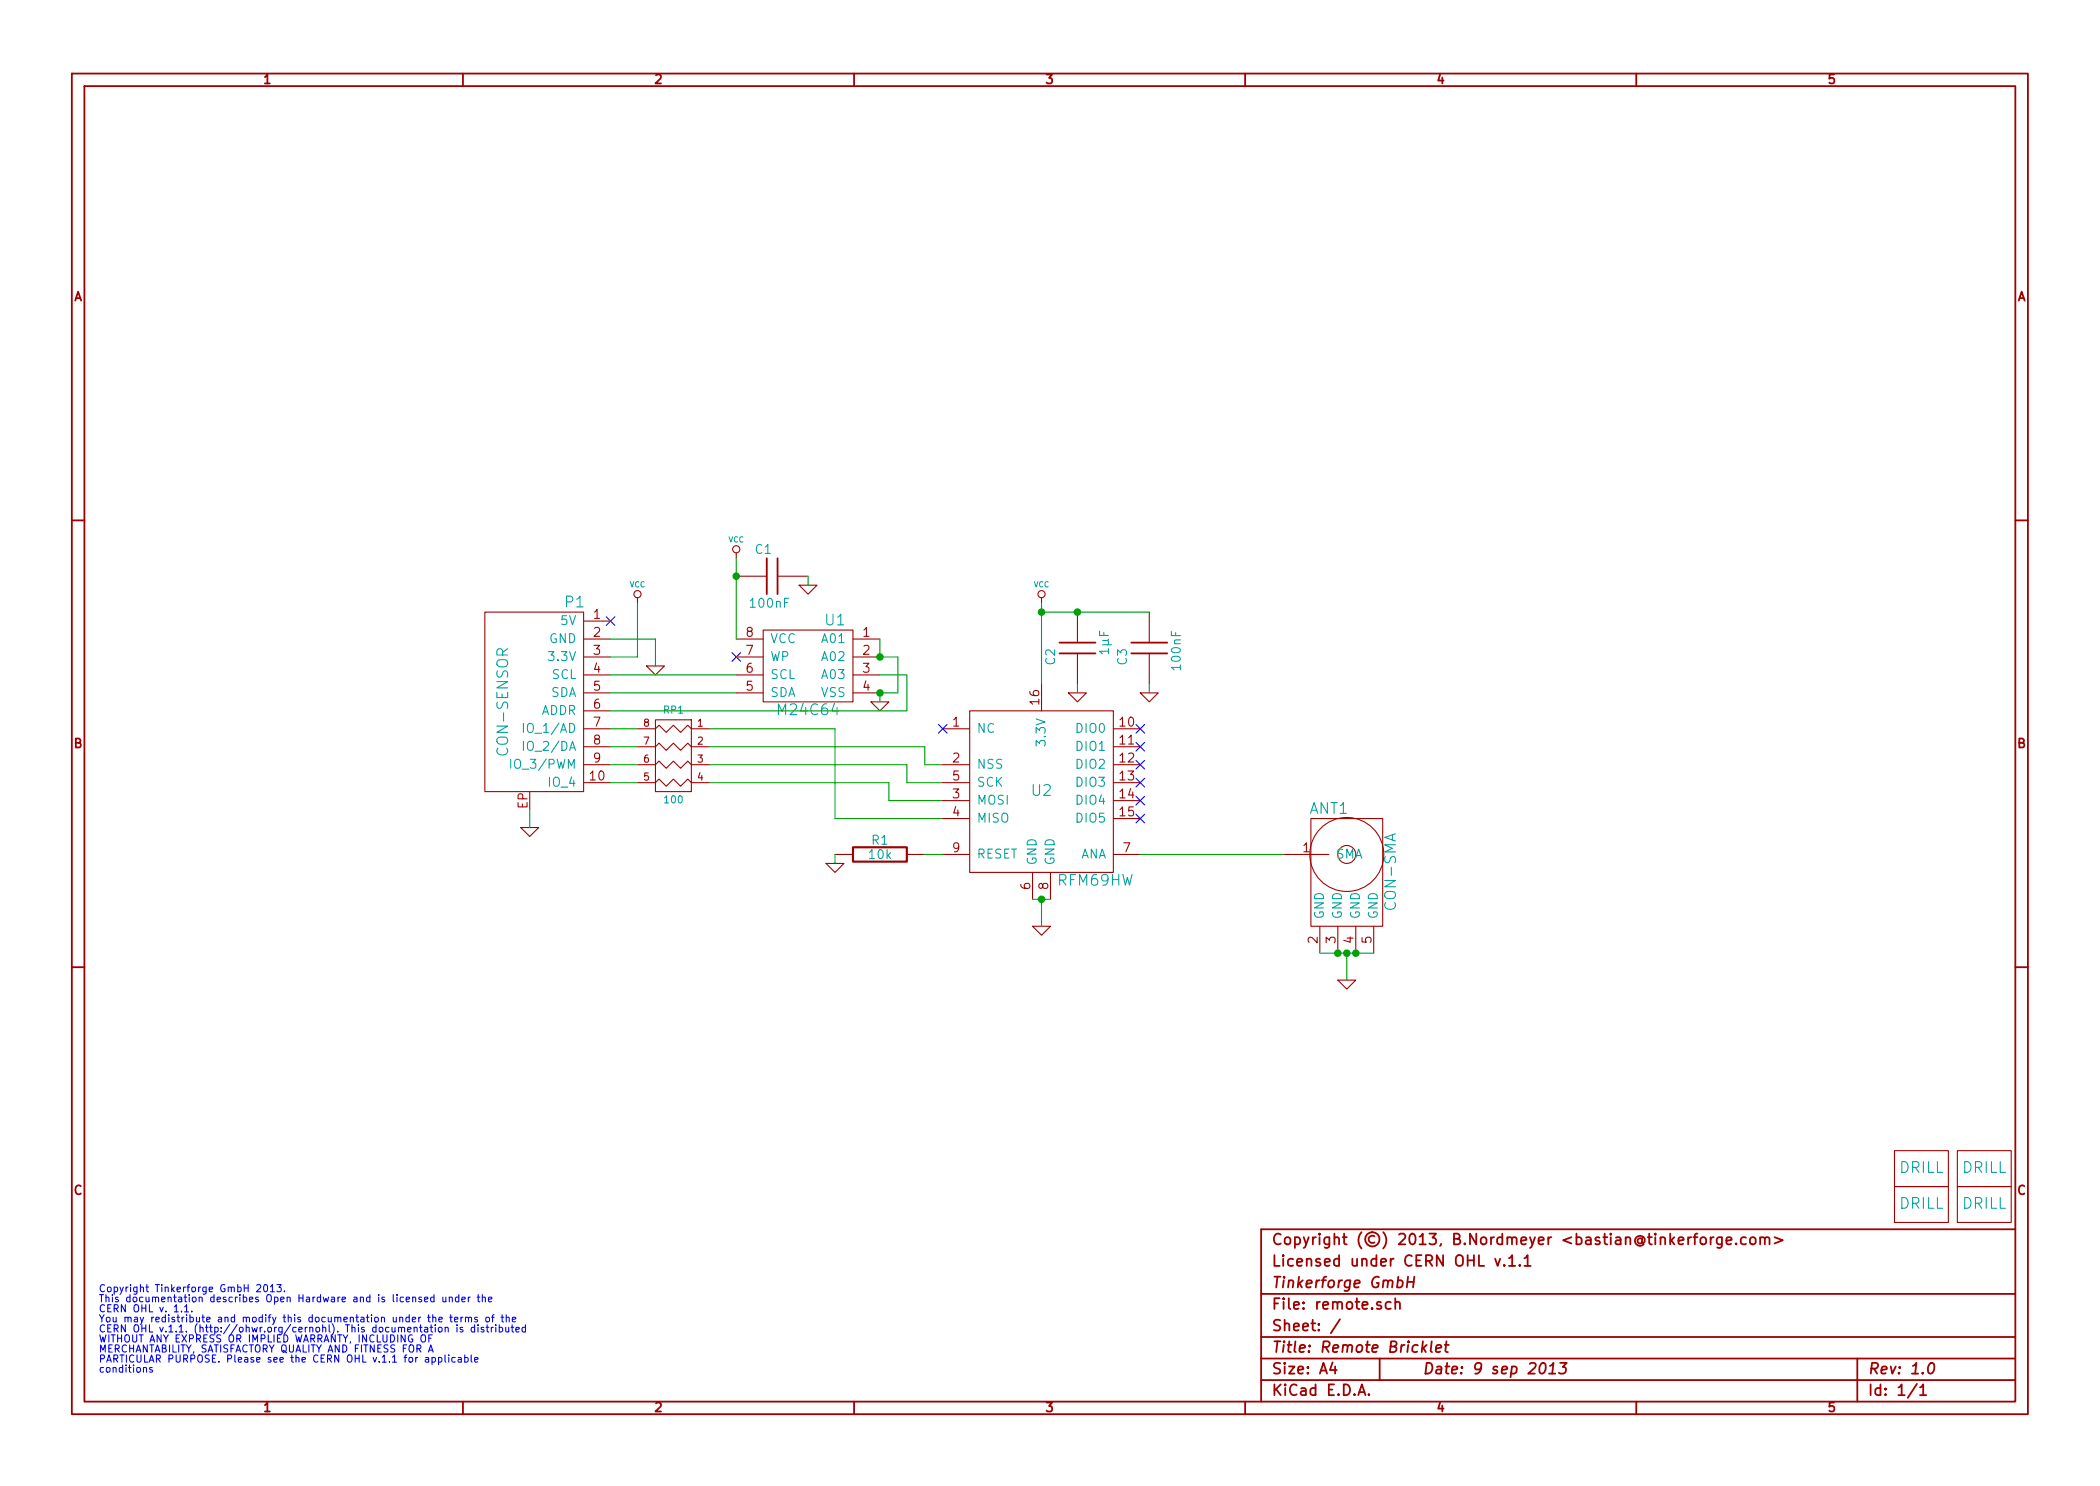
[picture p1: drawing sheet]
<svg xmlns="http://www.w3.org/2000/svg" width="297mm" height="210mm" viewBox="0 0 297 210" stroke-linecap="round" stroke-linejoin="round" font-family="sans-serif">
<g fill="none" stroke="#a00000" stroke-width=".25">
<path d="M10.2 10.4h276.6v189.7h-276.6zM11.9 12.2h273.2v186.1h-273.2zM65.5 10.4v1.8M120.8 10.4v1.8M176.1 10.4v1.8M231.4 10.4v1.8M10.2 73.6h1.7M108.5 79v5.1M110 79v5.1M285.1 73.6h1.7M149.9 90.9h5M149.9 92.5h5"/>
<path d="M160 90.9h5.1M160 92.5h5.1M10.2 136.8h1.7M285.1 136.8h1.7M211.5 178.1l.3 1 .4-1M212.8 179h.1l-.1 .1-.1-.1h.1v.1M213.4 178l.5-.4v1.5M213.4 179.1h.9M215 179v.1l-.1-.1h.1v.1M215.6 178l.5-.4v1.5M215.6 179.1h.9M239.2 175.1h-.3l-.1 .3"/>
<path d="M239.5 175.1h.6M240.1 174.5l-.3 .1-.1 .2v1.3M240.6 175.2a.42 .42 0 0 1 .4-.2 .42 .42 0 0 1 .3 .4v.4a.43 .43 0 0 1-.4 .3 .43 .43 0 0 1-.4-.3zM242 175.1v1M242.4 175.1h-.3l-.1 .3M243.6 175.1v1.2a.43 .43 0 0 1-.7 .2M243.6 175.1a.48 .48 0 0 0-.7 .1l-.1 .6a.48 .48 0 0 0 .8 .2M244.2 175.6l.7-.2v-.3h-.5l-.2 .2 .1 .7 .1 .1 .5-.1M245.6 175.9v.1v.1l-.1-.1 .1-.1v.2M247 175.1a.48 .48 0 0 0-.7 .1l-.1 .6a.48 .48 0 0 0 .8 .2M247.6 175.2a.42 .42 0 0 1 .4-.2 .42 .42 0 0 1 .3 .4v.4a.43 .43 0 0 1-.4 .3 .43 .43 0 0 1-.4-.3zM249 175.2a.38 .38 0 0 1 .6 .1v.8"/>
<path d="M249 175.1v1M249.6 175.3a.35 .35 0 0 1 .4-.3 .35 .35 0 0 1 .3 .3v.8M251 175.1l1.2 .4-1.2 .4M285.1 173.9h-106.7v24.4M65.5 198.3v1.8M120.8 198.3v1.8M176.1 198.3v1.8M178.4 183.1h106.7M178.4 189.2h106.7M178.4 195.3h106.7M178.4 192.2h106.7M188.5 192.8l-.4 1h1"/>
<path d="M188.8 193.3v1.1M189.5 186.7l-1.3 1.9M192.1 197.4l.5-1.5 .5 1.5M192.3 197h.7M193.6 197.3h.1l-.1 .1-.1-.1h.1v.1M195.1 192.2v3.1M196.7 184.3a.48 .48 0 0 0-.6 0l-.1 .6a.48 .48 0 0 0 .7 .2M197.4 184.3a.38 .38 0 0 1 .6 .1v.8M197.4 183.7v1.5M197.7 181.2l.2-.1 .4 .1 .1 .3v.4a.52 .52 0 0 1-.8 .2M199.1 181.4h.9M199.2 180.6l-.2 1.6"/>
<path d="M200.1 180.6l-.2 1.6M201.3 189.8l-.2 1.5M201.3 190.7l.4 .6M201.8 190.3l-.7 .6M202.5 189.8l-.1 1.3 .2 .2M203.1 190.8l.8-.1-.1-.3-.1-.1-.5 .1-.1 .7 .2 .2 .4-.1M204.3 190.3h.6M204.6 189.8l-.2 1.3 .1 .1 .3 .1M218 193a.35 .35 0 0 1 .4-.2 .35 .35 0 0 1 .2 .3 .87 .87 0 0 1-.6 1.3l-.1-.1a1.14 1.14 0 0 1 .1-1.3zM219.1 194.4h.9M219.2 193.3l.5-.5-.1 1.6M220.7 192.8h.9l-.6 .6a.38 .38 0 0 1 .5 .3v.4l-.4 .3h-.4l-.2-.2"/>
<path d="M231.4 198.3v1.8M262.7 192.2v6.1M271.1 195.8l-1.3 2M271.6 196.3l.4-.4v1.5M271.6 197.4h.9M272.9 193a.35 .35 0 0 1 .4-.2 .35 .35 0 0 1 .3 .3 .87 .87 0 0 1-.6 1.3l-.2-.1a1.14 1.14 0 0 1 .1-1.3z"/>
</g>
<g fill="none" stroke="#0000c0" stroke-width=".15">
<path d="M85.8 87.3l1.2 1.2M87 87.3l-1.2 1.2M103.5 92.3l1.2 1.3M104.7 92.3l-1.2 1.3M132.7 102.5l1.3 1.2M134 102.5l-1.3 1.2M160.7 115.2l1.2 1.2M160.7 112.7l1.2 1.2M160.7 110.1l1.2 1.2M160.7 107.6l1.2 1.2M160.7 105l1.2 1.3M160.7 102.5l1.2 1.2"/>
<path d="M161.9 115.2l-1.2 1.2M161.9 112.7l-1.2 1.2M161.9 110.1l-1.2 1.2M161.9 107.6l-1.2 1.2M161.9 105l-1.2 1.3M161.9 102.5l-1.2 1.2"/>
</g>
<g fill="none" stroke="#a00000" stroke-width=".15">
<path d="M104.1 78.2v.8M68.6 86.6h13.9v25.4h-13.9zM82.5 90.4h3.9M82.5 93h3.9M82.5 95.5h3.9M82.5 98h3.9M82.5 87.9h3.9M90.2 84.6v.7M91.4 94.2h2.6l-1.3 1.3zM104.1 81.5h4.4M104.1 90.4h3.8M104.1 93h3.8"/>
<path d="M104.1 95.5h3.8M104.1 98h3.8M107.9 89.1h12.7v10.2h-12.7zM110 81.5h4.3M113 82.8h2.6l-1.3 1.3zM120.6 90.4h3.9M120.6 93h3.9M120.6 95.5h3.9M120.6 98h3.9M123.2 99.3h2.5l-1.2 1.3zM147.3 84.6v.7M147.3 96.8v3.8"/>
<path d="M151.1 98h2.6l-1.3 1.3zM152.4 86.6v4.3M152.4 92.5v4.3M161.3 98h2.5l-1.2 1.3zM162.6 86.6v4.3M162.6 92.5v4.3M73.7 117.1h2.5l-1.3 1.3zM82.5 100.6h3.9M82.5 103.1h3.9M82.5 105.7h3.9M82.5 108.2h3.9M82.5 110.7h3.9"/>
<path d="M90.2 110.7h2.5l.5-.5 1 1 1-1 1.1 1 1-1 .5 .5h2.5M90.2 108.2h2.5l.5-.5 1 1 1-1 1.1 1 1-1 .5 .5h2.5M90.2 105.7h2.5l.5-.5 1 1 1-1 1.1 1 1-1 .5 .5h2.5M90.2 103.1h2.5l.5-.5 1 1 1-1 1.1 1 1-1 .5 .5h2.5M92.7 101.8h5.1v10.2h-5.1zM133.3 103.1h3.9M133.3 108.2h3.9M133.3 110.7h3.9M133.3 113.3h3.9M133.3 115.8h3.9M137.2 100.6h20.3v22.8h-20.3zM157.5 103.1h3.8"/>
<path d="M157.5 105.7h3.8M157.5 108.2h3.8M157.5 110.7h3.8M157.5 113.3h3.8M157.5 115.8h3.8M185.4 115.8h10.2v15.3h-10.2zM116.8 122.2h2.6l-1.3 1.2zM118.1 120.9h2.5M128.3 120.9h2.5M133.3 120.9h3.9M146 131.1h2.6l-1.3 1.2zM146 123.4v3.8"/>
<path d="M148.6 123.4v3.8M157.5 120.9h3.8M181.6 120.9h6.4M186.7 131.1v3.8M189.2 138.7h2.6l-1.3 1.2zM189.2 131.1v3.8M191.8 131.1v3.8M194.3 131.1v3.8M268 162.8h7.6v5.1h-7.6zM268 167.9h7.6v5.1h-7.6zM276.9 167.9h7.6v5.1h-7.6zM276.9 162.8h7.6v5.1h-7.6z"/>
<circle cx="104.1" cy="77.7" r=".51"/>
<circle cx="90.2" cy="84.1" r=".51"/>
<circle cx="147.3" cy="84.1" r=".51"/>
<circle cx="190.5" cy="120.9" r="5.2"/>
</g>
<g fill="none" stroke="#00f" stroke-width=".15">
<path d="M21.5 193.5h-.2l-.1 .1 .1 .2 .2 .1v.2h-.3M26.1 184.9l.3-.3v1M27.1 185.5v.1M36.3 181.9l.4-.1 .2 .1v.2l-.6 .7h.6M37.4 181.9l.2-.1a.59 .59 0 0 1-.1 1l-.1-.1-.1-.3zM38.3 182.1l.2-.3v1M39.2 181.8h.6l-.4 .3 .4 .1v.5l-.2 .1-.4-.1M40.2 182.7v.1M59.7 188.9h.3l.1 .1a.68 .68 0 0 1-.1 .9l-.3-.1a.78 .78 0 0 1 0-.9zM60 183.9l.5-.1v-.2l-.3-.1-.2 .2 .1 .4h.4M60.6 191.3l.3-1 .4 1M60.7 191h.5"/>
<path d="M61.1 192.7h.3l.2-.1-.1-.5h-.4v1M61.1 188.9h-.4v1M61.2 186.5l.4-.1v.6M61.2 186v1M61.4 183.6h-.4l-.1 .1 .1 .4h.4M61.4 183.2v1M62 192.7h.3l.2-.1-.1-.5h-.4v1M62.1 186.7l.5-.1-.1-.2h-.3l-.1 .1v.5h.4M62.1 187.8h.3l.1 .2v.3l-.2 .2-.2-.1-.1-.1zM62.6 183.5l.1 .6 .2 .1 .2-.1M62.9 191.7v.9l.2 .1M63 187.9l.3-.1 .1 .7"/>
<path d="M63 187.8v.7M63.1 183.5v.7M63.5 191.7v.1M63.5 192.1v.6M63.6 183.6h.3l.1 .6M63.6 183.5v.7M63.6 186.4h.4M63.8 186v.9l.2 .1M64.3 186.7l.5-.1-.1-.2h-.3l-.1 .1v.5h.4M64.4 192.1h-.4l-.1 .1 .1 .5h.4M64.6 187.4v.1M64.6 187.8v.7"/>
<path d="M64.8 192.1h.4l.1 .6M64.9 183.6h-.4l-.1 .1 .1 .4h.4M64.9 183.2v1M65.2 186.4v.6M65.3 192.3h-.4l-.1 .2 .1 .2h.4M65.3 183.9l.5-.1v-.2l-.3-.1-.2 .2 .1 .4h.4M65.5 187.8h-.3l-.1 .1 .1 .2 .3 .1v.2h-.4M65.5 186.4h-.2l-.1 .2M65.7 192.1h.4l.1 .1-.1 .5h-.4M65.7 191.7v1M65.8 186.5l.4-.1 .1 .6M65.8 186.4v.6"/>
<path d="M66.2 183.5v.7M66.3 186.5l.1-.1h.2l.1 .6M66.5 183.5l-.2 .1-.1 .1M66.6 191.7v.9l.2 .1M67.1 187.8h-.4l-.1 .2 .1 .4h.4M67.1 192.4l.5-.1v-.2h-.3l-.2 .1 .1 .5h.4M67.1 187.4v1.1M67.5 183.5h.4M67.5 186.4h-.2l-.2 .1 .2 .2 .2 .1v.2h-.4M67.6 187.4v.1M67.6 187.8v.7M67.6 183.2v.8l.3 .2"/>
<path d="M68.2 183.6h.4l.1 .6M68.2 183.2v1M68.4 187.8h-.2l-.2 .1 .2 .2 .2 .1v.2h-.4M68.8 187.8h.3M68.8 186.4h.3l.1 .2v.3l-.2 .1h-.2l-.1-.1zM68.9 187.4v.9l.2 .2M69.1 183.9l.5-.1-.1-.2-.3-.1-.1 .2v.4h.4M69.5 187.8v.7M69.5 186.4h.4M69.8 187.8h-.2l-.1 .2M69.9 186l-.2 .2v.8M70.1 187.4v.1"/>
<path d="M70.1 187.8v.7M70.6 187.8h.4l.1 .2-.1 .4h-.4M70.6 187.4v1.1M70.9 186.4h.3M71 186v.9l.2 .1M71.5 187.8l.1 .6 .2 .1 .2-.1M71.6 186.5l.4-.1v.6M71.6 186v1M72 187.8v.7M72.3 187.8h.4M72.4 187.4v.9l.3 .2M72.5 186.7l.4-.1v-.2h-.3l-.1 .1v.5h.4"/>
<path d="M73 188.1l.5-.1-.1-.2h-.3l-.1 .1v.5h.4M74.3 187.8h-.4l-.1 .2 .1 .4h.4M74.3 187.4v1.1"/>
</g>
<path d="M72.2 107.4v1.3M74 102.4v1.2M74 104.9v1.3" fill="none" stroke="#00a0a0" stroke-width=".15"/>
<g fill="none" stroke="#00a000" stroke-width=".15">
<path d="M104.1 79v11.4M86.4 98h17.7M86.4 90.4h6.3v3.8M86.4 95.5h17.7M90.2 85.3v7.7h-3.8M114.3 81.5v1.3M124.5 90.4v2.6h2.5v5h-2.5v1.3M124.5 95.5h3.8v5.1h-41.9M147.3 86.6h15.3M147.3 85.3v11.5M152.4 96.8v1.2M162.6 96.8v1.2"/>
<path d="M74.9 114.5v2.6M86.4 108.2h3.8M86.4 110.7h3.8M86.4 103.1h3.8M86.4 105.7h3.8M100.3 110.7h25.4v2.6h7.6M100.3 108.2h28v2.5h5M100.3 105.7h30.5v2.5h2.5M100.3 103.1h17.8v12.7h15.2M118.1 120.9v1.3M130.8 120.9h2.5M146 127.2h2.6"/>
<path d="M147.3 127.2v3.9M161.3 120.9h20.3M186.7 134.9h7.6M190.5 134.9v3.8"/>
</g>
<g fill="#00a000" stroke="#00a000" stroke-width=".25">
<circle cx="124.5" cy="93" r=".41"/>
<circle cx="124.5" cy="98" r=".41"/>
<circle cx="104.1" cy="81.5" r=".41"/>
<circle cx="152.4" cy="86.6" r=".41"/>
<circle cx="147.3" cy="86.6" r=".41"/>
<circle cx="147.3" cy="127.2" r=".41"/>
<circle cx="190.5" cy="134.9" r=".41"/>
<circle cx="191.8" cy="134.9" r=".41"/>
<circle cx="189.2" cy="134.9" r=".41"/>
</g>
<path d="M120.6 119.9h7.7v2h-7.7z" fill="none" stroke="#a00000" stroke-width=".3"/>
<g font-size="2.1" fill="#00a0a0">
<text x="80" y="86">P1</text>
<text x="116.8" y="88.6">U1</text>
<text x="110.3" y="101.3">M24C64</text>
<text x="72" y="106.5" transform="rotate(-90 72 106.5)">CON-SENSOR</text>
<text x="146" y="112.7">U2</text>
<text x="185.2" y="115.2">ANT1</text>
<text x="149.7" y="125.4">RFM69HW</text>
<text x="197.5" y="128.5" transform="rotate(-90 197.5 128.5)">CON-SMA</text>
<text x="268.7" y="166">DRILL</text>
<text x="277.5" y="166">DRILL</text>
<text x="268.7" y="171.1">DRILL</text>
<text x="277.5" y="171.1">DRILL</text>
</g>
<g font-size="2.1" fill="#a00000">
<text x="179.9" y="179.3">Licensed under CERN OHL v.1.1</text>
<text x="179.9" y="176.2">Copyright (©) 2013, B.Nordmeyer &lt;bastian@tinkerforge.com&gt;</text>
<text x="179.9" y="185.4">File: remote.sch</text>
<text x="179.9" y="182.3">Tinkerforge GmbH</text>
<text x="179.9" y="191.5">Title: Remote Bricklet</text>
<text x="179.9" y="188.4">Sheet: /</text>
<text x="179.9" y="197.6">KiCad E.D.A.</text>
<text x="179.9" y="194.5">Size: A4</text>
<text x="201.2" y="194.5">Date: 9 sep 2013</text>
<text x="264.2" y="194.5">Rev: 1.0</text>
<text x="264.2" y="197.6">Id: 1/1</text>
</g>
<g font-size="1.8" fill="#a00000">
<text x="37.3" y="11.9">1</text>
<text x="92.7" y="11.9">2</text>
<text x="148" y="11.9">3</text>
<text x="203.3" y="11.9">4</text>
<text x="258.6" y="11.9">5</text>
<text x="10.4" y="42.7">A</text>
<text x="285.3" y="42.7">A</text>
<text x="84" y="87.6">1</text>
<text x="84" y="90.2">2</text>
<text x="84" y="92.7">3</text>
<text x="84" y="95.2">4</text>
<text x="105.6" y="95.2">6</text>
<text x="105.6" y="92.7">7</text>
<text x="105.6" y="90.2">8</text>
<text x="122.1" y="90.2">1</text>
<text x="122.1" y="92.7">2</text>
<text x="122.1" y="95.2">3</text>
<text x="84" y="97.8">5</text>
<text x="84" y="100.3">6</text>
<text x="105.6" y="97.8">5</text>
<text x="122.1" y="97.8">4</text>
<text x="147.1" y="99.6" transform="rotate(-90 147.1 99.6)">16</text>
<text x="10.4" y="105.9">B</text>
<text x="84" y="102.9">7</text>
<text x="84" y="105.4">8</text>
<text x="84" y="107.9">9</text>
<text x="134.8" y="102.9">1</text>
<text x="134.8" y="107.9">2</text>
<text x="158.4" y="102.9">10</text>
<text x="158.4" y="105.4">11</text>
<text x="158.4" y="107.9">12</text>
<text x="285.3" y="105.9">B</text>
<text x="83.5" y="110.5">10</text>
<text x="134.8" y="113">3</text>
<text x="134.8" y="110.5">5</text>
<text x="158.4" y="110.5">13</text>
<text x="158.4" y="113">14</text>
<text x="74.7" y="114.4" transform="rotate(-90 74.7 114.4)">EP</text>
<text x="134.8" y="115.6">4</text>
<text x="158.4" y="115.6">15</text>
<text x="134.8" y="120.6">9</text>
<text x="145.8" y="125.8" transform="rotate(-90 145.8 125.8)">6</text>
<text x="148.3" y="125.8" transform="rotate(-90 148.3 125.8)">8</text>
<text x="158.9" y="120.6">7</text>
<text x="184.3" y="120.6">1</text>
<text x="186.4" y="133.4" transform="rotate(-90 186.4 133.4)">2</text>
<text x="189" y="133.4" transform="rotate(-90 189 133.4)">3</text>
<text x="191.5" y="133.4" transform="rotate(-90 191.5 133.4)">4</text>
<text x="194.1" y="133.4" transform="rotate(-90 194.1 133.4)">5</text>
<text x="10.4" y="169.1">C</text>
<text x="285.3" y="169.1">C</text>
<text x="37.3" y="199.8">1</text>
<text x="92.7" y="199.8">2</text>
<text x="148" y="199.8">3</text>
<text x="203.3" y="199.8">4</text>
<text x="258.6" y="199.8">5</text>
</g>
<g font-size="1.8" fill="#00a0a0">
<text x="106.9" y="78.4">C1</text>
<text x="79.4" y="88.5">5V</text>
<text x="106.3" y="86">100nF</text>
<text x="77.6" y="91.1">GND</text>
<text x="77.9" y="93.6">3.3V</text>
<text x="109" y="93.6">WP</text>
<text x="109" y="91.1">VCC</text>
<text x="116.4" y="91.1">A01</text>
<text x="116.4" y="93.6">A02</text>
<text x="149.3" y="94.1" transform="rotate(-90 149.3 94.1)">C2</text>
<text x="156.9" y="92.5" transform="rotate(-90 156.9 92.5)">1µF</text>
<text x="159.5" y="94.1" transform="rotate(-90 159.5 94.1)">C3</text>
<text x="167.1" y="94.6" transform="rotate(-90 167.1 94.6)">100nF</text>
<text x="76.4" y="101.2">ADDR</text>
<text x="77.8" y="98.7">SDA</text>
<text x="78" y="96.1">SCL</text>
<text x="109" y="98.7">SDA</text>
<text x="109" y="96.1">SCL</text>
<text x="116.1" y="98.7">VSS</text>
<text x="116.4" y="96.1">A03</text>
<text x="74.7" y="103.8">IO_1/AD</text>
<text x="74.7" y="106.3">IO_2/DA</text>
<text x="138.2" y="103.8">NC</text>
<text x="148" y="105.2" transform="rotate(-90 148 105.2)">3.3V</text>
<text x="152.3" y="103.8">DIO0</text>
<text x="152.3" y="106.3">DIO1</text>
<text x="72.9" y="108.8">IO_3/PWM</text>
<text x="77.7" y="111.4">IO_4</text>
<text x="138.2" y="108.8">NSS</text>
<text x="138.2" y="113.9">MOSI</text>
<text x="138.2" y="111.4">SCK</text>
<text x="152.3" y="108.8">DIO2</text>
<text x="152.3" y="111.4">DIO3</text>
<text x="152.3" y="113.9">DIO4</text>
<text x="123.3" y="119.6">R1</text>
<text x="138.2" y="116.5">MISO</text>
<text x="152.3" y="116.5">DIO5</text>
<text x="123" y="121.6">10k</text>
<text x="138.2" y="121.5">RESET</text>
<text x="146.7" y="122.4" transform="rotate(-90 146.7 122.4)">GND</text>
<text x="149.2" y="122.4" transform="rotate(-90 149.2 122.4)">GND</text>
<text x="152.6" y="121.5">ANA</text>
<text x="189" y="121.5">SMA</text>
<text x="187.3" y="130" transform="rotate(-90 187.3 130)">GND</text>
<text x="189.9" y="130" transform="rotate(-90 189.9 130)">GND</text>
<text x="192.4" y="130" transform="rotate(-90 192.4 130)">GND</text>
<text x="194.9" y="130" transform="rotate(-90 194.9 130)">GND</text>
</g>
<g font-size="1.4" fill="#00a0a0">
<text x="93.9" y="101">RP1</text>
<text x="94.1" y="113.7">100</text>
</g>
<g font-size="1.4" fill="#a00000">
<text x="91.1" y="107.9">6</text>
<text x="91.1" y="105.4">7</text>
<text x="91.1" y="102.9">8</text>
<text x="98.7" y="102.9">1</text>
<text x="98.7" y="105.4">2</text>
<text x="98.7" y="107.9">3</text>
<text x="91.1" y="110.5">5</text>
<text x="98.7" y="110.5">4</text>
</g>
<g font-size="1.4" fill="#00f">
<text x="14" y="182.9">Copyright Tinkerforge GmbH 2013.</text>
<text x="14" y="184.3">This documentation describes Open Hardware and is licensed under the</text>
<text x="14" y="185.7">CERN OHL v. 1.1.</text>
<text x="14" y="187.1">You may redistribute and modify this documentation under the terms of the</text>
<text x="14" y="188.6">CERN OHL v.1.1. (http://ohwr.org/cernohl). This documentation is distributed</text>
<text x="14" y="190">WITHOUT ANY EXPRESS OR IMPLIED WARRANTY, INCLUDING OF</text>
<text x="14" y="191.4">MERCHANTABILITY, SATISFACTORY QUALITY AND FITNESS FOR A</text>
<text x="14" y="192.8">PARTICULAR PURPOSE. Please see the CERN OHL v.1.1 for applicable</text>
<text x="14" y="194.3">conditions</text>
</g>
<g font-size="1.1" fill="#00a0a0">
<text x="103" y="76.8">VCC</text>
<text x="89.1" y="83.1">VCC</text>
<text x="146.2" y="83.1">VCC</text>
</g>
</svg>
